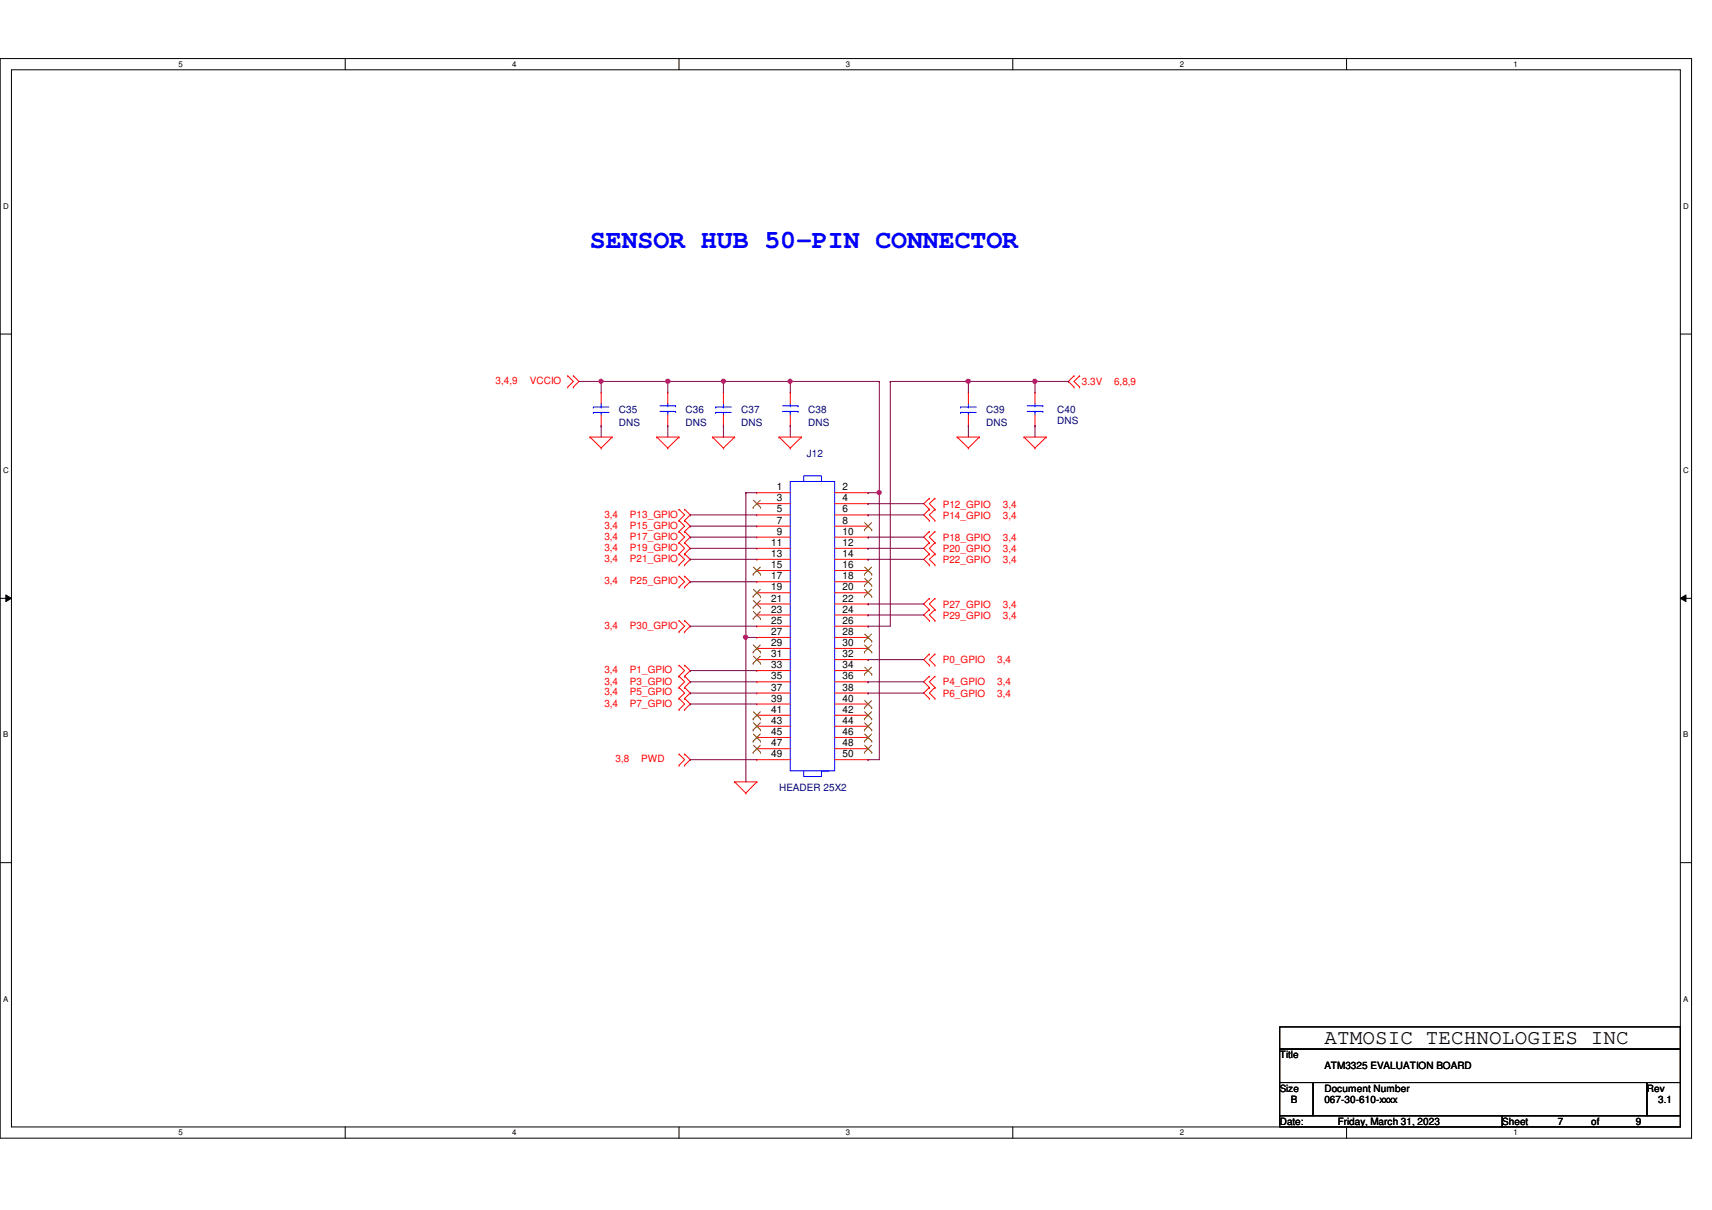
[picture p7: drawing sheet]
<svg xmlns="http://www.w3.org/2000/svg" width="297mm" height="210mm" viewBox="0 0 297 210" stroke-linecap="round" stroke-linejoin="round" font-family="sans-serif">
<path d="M0 10.2h293.5v187.2h-293.5zM2 12.1h289.5v183.4h-289.5z" fill="none" stroke="#000" stroke-width=".17"/>
<g fill="#fff">
<path d="M30.9 10.4h.8v1.5h-.8z"/>
<path d="M30.9 195.7h.8v1.5h-.8z"/>
</g>
<path d="M59.9 10.2v1.9M59.9 195.5v1.9" fill="none" stroke="#000" stroke-width=".17"/>
<g fill="#fff">
<path d="M88.9 10.4h.7v1.5h-.7z"/>
<path d="M88.9 195.7h.7v1.5h-.7z"/>
</g>
<path d="M117.8 10.2v1.9M117.8 195.5v1.9" fill="none" stroke="#000" stroke-width=".17"/>
<g fill="#fff">
<path d="M146.8 10.4h.7v1.5h-.7z"/>
<path d="M146.8 195.7h.7v1.5h-.7z"/>
</g>
<path d="M175.7 10.2v1.9M175.7 195.5v1.9" fill="none" stroke="#000" stroke-width=".17"/>
<g fill="#fff">
<path d="M204.7 10.4h.7v1.5h-.7z"/>
<path d="M204.7 195.7h.7v1.5h-.7z"/>
</g>
<path d="M233.6 10.2v1.9M233.6 195.5v1.9" fill="none" stroke="#000" stroke-width=".17"/>
<g fill="#fff">
<path d="M262.6 10.4h.8v1.5h-.8z"/>
<path d="M262.6 195.7h.8v1.5h-.8z"/>
<path d="M.5 35h1v1.5h-1z"/>
<path d="M292.1 35h.9v1.5h-.9z"/>
<path d="M.5 80.9h1v1.5h-1z"/>
<path d="M292.1 80.9h.9v1.5h-.9z"/>
</g>
<path d="M0 58h2M291.5 58h2" fill="none" stroke="#000" stroke-width=".17"/>
<g fill="#fff">
<path d="M.5 126.7h.9v1.5h-.9z"/>
<path d="M292.1 126.7h.8v1.5h-.8z"/>
</g>
<path d="M0 103.8h2M1 103.2l1 .6-1 .6zM291.5 103.8l1-.6v1.2zM291.5 103.8h2" fill="none" stroke="#000" stroke-width=".17"/>
<path d="M1 103.2l1 .6-1 .6zM291.5 103.8l1-.6v1.2z" fill="#000"/>
<g fill="#fff">
<path d="M.5 172.6h.9v1.5h-.9z"/>
<path d="M292.1 172.6h.8v1.5h-.8z"/>
</g>
<path d="M0 149.6h2M291.5 149.6h2M222 178.1h69.5v3.9h-69.5zM222 182h69.5v5.8h-69.5zM222 187.8h5.8v5.7h-5.8zM222 193.5h38.6v2h-38.6zM227.8 187.8h57.9v5.7h-57.9zM260.6 193.5h30.9v2h-30.9zM285.7 187.8h5.8v5.7h-5.8z" fill="none" stroke="#000" stroke-width=".17"/>
<g fill="none" stroke="#f00" stroke-width=".17">
<path d="M98.5 65.2h.1M98.5 67.1h.1M98.5 65.2l1 1-1 .9M99.5 67.1h.1M99.5 65.2h.1M99.5 65.2l1 1-1 .9M102.4 75.8h.1M102.4 75.8h3.8M102.4 75.8l1.9 1.9M104.3 77.7h.1M104.3 73.9h.1M104.3 68.1h.1"/>
<path d="M104.3 68.1v1.9M104.3 72v1.9M106.2 75.8h.1M106.2 75.8l-1.9 1.9M114 75.8h.1M114 75.8h3.8M114 75.8l1.9 1.9M115.9 77.7h.1M115.9 68.1h.1M115.9 73.9h.1M115.9 68.1v1.9M115.9 72v1.9"/>
<path d="M117.8 75.8h.1M117.8 75.8l-1.9 1.9M123.6 75.8h.1M123.6 75.8h3.9M123.6 75.8l1.9 1.9M125.5 77.7h.1M125.5 73.9h.1M125.5 68.1h.1M125.5 68.1v1.9M125.5 72v1.9M127.5 75.8h.1M127.5 75.8l-2 1.9"/>
<path d="M135.2 75.8h.1M135.2 75.8h3.9M135.2 75.8l1.9 1.9M137.1 77.7h.1M137.1 68.1h.1M137.1 73.9h.1M137.1 68.1v1.9M137.1 72v1.9M139.1 75.8h.1M139.1 75.8l-2 1.9M166.1 75.8h.1M166.1 75.8h3.8"/>
<path d="M166.1 75.8l1.9 1.9M168 77.7h.1M168 73.9h.1M168 68.1h.1M168 68.1v1.9M168 72v1.9M169.9 75.8h.1M169.9 75.8l-1.9 1.9M177.7 75.8h.1M177.7 75.8h3.8M177.7 75.8l1.9 1.9M179.6 77.7h.1"/>
<path d="M179.6 68.1h.1M179.6 73.9h.1M179.6 68.1v1.9M179.6 72v1.9M181.5 75.8h.1M181.5 75.8l-1.9 1.9M186.3 65.2h.1M186.3 67.1h.1M186.3 65.2l-.9 1 .9 .9M187.3 67.1h.1M187.3 65.2h.1M187.3 65.2l-1 1 1 .9"/>
<path d="M117.8 88.3h.1M117.8 90.3h.1M117.8 92.2h.1M117.8 94.1h.1M117.8 96.1h.1M117.8 98h.1M117.8 99.9h.1M117.8 88.3l1 1-1 1M117.8 90.3l1 1-1 .9M117.8 92.2l1 1-1 .9M117.8 94.1l1 1-1 1M117.8 96.1l1 .9-1 1"/>
<path d="M117.8 99.9l1 1-1 1M118.8 90.3h.1M118.8 88.3h.1M118.8 92.2h.1M118.8 94.1h.1M118.8 96.1h.1M118.8 98h.1M118.8 99.9h.1M118.8 88.3l1 1-1 1M118.8 90.3l1 1-1 .9M118.8 92.2l1 1-1 .9M118.8 94.1l1 1-1 1"/>
<path d="M118.8 96.1l1 .9-1 1M118.8 99.9l1 1-1 1M131.3 85.5h.1M131.3 87.4h.1M131.3 89.3h.1M131.3 91.3h.1M131.3 93.2h.1M131.3 95.1h.1M131.3 97h.1M131.3 99h.1M131.3 85.5h5.8M131.3 87.4h5.8"/>
<path d="M131.3 89.3h5.8M131.3 91.3h5.8M131.3 93.2h5.8M131.3 95.1h5.8M131.3 97h5.8M131.3 99h5.8M144.8 85.5h5.8M144.8 87.4h5.8M144.8 89.3h5.8M144.8 91.3h5.8M144.8 93.2h5.8M144.8 95.1h5.8"/>
<path d="M144.8 97h5.8M144.8 99h5.8M150.6 85.5h.1M150.6 87.4h.1M150.6 89.3h.1M150.6 91.3h.1M150.6 93.2h.1M150.6 95.1h.1M150.6 97h.1M150.6 99h.1M161.2 86.4h.1M161.2 88.3h.1"/>
<path d="M161.2 90.3h.1M161.2 92.2h.1M161.2 94.1h.1M161.2 96.1h.1M161.2 98h.1M161.2 86.4l-.9 1 .9 .9M161.2 88.3l-.9 1 .9 1M161.2 92.2l-.9 1 .9 .9M161.2 94.1l-.9 1 .9 1M161.2 96.1l-.9 .9 .9 1M162.2 88.3h.1M162.2 86.4h.1"/>
<path d="M162.2 90.3h.1M162.2 94.1h.1M162.2 92.2h.1M162.2 96.1h.1M162.2 98h.1M162.2 88.3l-1 1 1 1M162.2 86.4l-1 1 1 .9M162.2 92.2l-1 1 1 .9M162.2 94.1l-1 1 1 1M162.2 96.1l-1 .9 1 1M117.8 117.3h.1M117.8 119.3h.1"/>
<path d="M117.8 101.9h.1M117.8 107.7h.1M117.8 109.6h.1M117.8 115.4h.1M117.8 117.3l1 1-1 1M117.8 107.7l1 .9-1 1M117.8 115.4l1 .9-1 1M117.8 119.3l1 .9-1 1M118.8 119.3h.1M118.8 117.3h.1M118.8 101.9h.1M118.8 109.6h.1"/>
<path d="M118.8 107.7h.1M118.8 115.4h.1M118.8 117.3l1 1-1 1M118.8 107.7l1 .9-1 1M118.8 115.4l1 .9-1 1M118.8 119.3l1 .9-1 1M131.3 100.9h.1M131.3 102.8h.1M131.3 104.8h.1M131.3 106.7h.1M131.3 108.6h.1M131.3 110.6h.1"/>
<path d="M131.3 112.5h.1M131.3 114.4h.1M131.3 116.3h.1M131.3 118.3h.1M131.3 100.9h5.8M131.3 102.8h5.8M131.3 104.8h5.8M131.3 106.7h5.8M131.3 108.6h5.8M131.3 110.6h5.8M131.3 112.5h5.8M131.3 114.4h5.8"/>
<path d="M131.3 116.3h5.8M131.3 118.3h5.8M144.8 100.9h5.8M144.8 102.8h5.8M144.8 104.8h5.8M144.8 106.7h5.8M144.8 108.6h5.8M144.8 110.6h5.8M144.8 112.5h5.8M144.8 114.4h5.8M144.8 116.3h5.8M144.8 118.3h5.8"/>
<path d="M150.6 100.9h.1M150.6 102.8h.1M150.6 104.8h.1M150.6 106.7h.1M150.6 108.6h.1M150.6 110.6h.1M150.6 112.5h.1M150.6 114.4h.1M150.6 116.3h.1M150.6 118.3h.1M161.2 103.8h.1M161.2 105.7h.1"/>
<path d="M161.2 107.7h.1M161.2 113.5h.1M161.2 115.4h.1M161.2 117.3h.1M161.2 119.3h.1M161.2 103.8l-.9 1 .9 .9M161.2 105.7l-.9 1 .9 1M161.2 113.5l-.9 .9 .9 1M161.2 117.3l-.9 1 .9 1M161.2 119.3l-.9 .9 .9 1M162.2 105.7h.1M162.2 103.8h.1"/>
<path d="M162.2 107.7h.1M162.2 115.4h.1M162.2 113.5h.1M162.2 119.3h.1M162.2 117.3h.1M162.2 103.8l-1 1 1 .9M162.2 105.7l-1 1 1 1M162.2 113.5l-1 .9 1 1M162.2 117.3l-1 1 1 1M162.2 119.3l-1 .9 1 1M117.8 130.8h.1M117.8 132.8h.1"/>
<path d="M117.8 121.2h.1M117.8 123.1h.1M117.8 130.8l1 1-1 1M117.8 121.2l1 .9-1 1M118.8 132.8h.1M118.8 130.8h.1M118.8 121.2h.1M118.8 123.1h.1M118.8 130.8l1 1-1 1M118.8 121.2l1 .9-1 1M127.5 135.6h.1M127.5 135.6h3.8"/>
<path d="M127.5 135.6l1.9 2M129.4 137.6h.1M131.3 135.6h.1M131.3 120.2h.1M131.3 122.1h.1M131.3 124.1h.1M131.3 126h.1M131.3 127.9h.1M131.3 129.9h.1M131.3 131.8h.1M131.3 135.6l-1.9 2M131.3 120.2h5.8"/>
<path d="M131.3 122.1h5.8M131.3 124.1h5.8M131.3 126h5.8M131.3 127.9h5.8M131.3 129.9h5.8M131.3 131.8h5.8M144.8 120.2h5.8M144.8 122.1h5.8M144.8 124.1h5.8M144.8 126h5.8M144.8 127.9h5.8M144.8 129.9h5.8"/>
<path d="M144.8 131.8h5.8M150.6 120.2h.1M150.6 122.1h.1M150.6 124.1h.1M150.6 126h.1M150.6 127.9h.1M150.6 129.9h.1M150.6 131.8h.1M161.2 121.2h.1M162.2 121.2h.1"/>
</g>
<g fill="none" stroke="#00f" stroke-width=".17">
<path d="M103 70.6h.1M103 71.5h.1M103 70.6h2.7M103 71.5h2.7M104.3 71.5h.1M104.3 70.6h.1M104.3 70v.6M104.3 71.5v.5M114.5 71.4h2.7M114.5 70.4h2.7M115.9 70.4h.1M115.9 71.4h.1"/>
<path d="M115.9 70v.4M115.9 71.4v.6M117.2 71.4h.1M117.2 70.4h.1M124.2 70.6h.1M124.2 71.5h.1M124.2 70.6h2.7M124.2 71.5h2.7M125.5 71.5h.1M125.5 70.6h.1M125.5 70v.6M125.5 71.5v.5"/>
<path d="M135.8 71.4h2.7M135.8 70.4h2.7M137.1 70.4h.1M137.1 71.4h.1M137.1 70v.4M137.1 71.4v.6M138.5 71.4h.1M138.5 70.4h.1M166.7 70.6h.1M166.7 71.5h.1M166.7 70.6h2.7M166.7 71.5h2.7"/>
<path d="M168 71.5h.1M168 70.6h.1M168 70v.6M168 71.5v.5M178.2 71.4h2.7M178.2 70.4h2.7M179.6 70.4h.1M179.6 71.4h.1M179.6 70v.4M179.6 71.4v.6M180.9 71.4h.1M180.9 70.4h.1"/>
<path d="M137.1 83.5h7.7v50.2h-7.7zM139.4 83.5v-1h3.1v1M139.4 133.7v1h3.1v-1h1.4"/>
</g>
<g fill="none" stroke="#7f4000" stroke-width=".17">
<path d="M130.7 88h.1M130.7 99.6h.1M130.7 86.8l1.2 1.2M130.7 98.4l1.2 1.2M131.9 86.8l-1.2 1.2M131.9 98.4l-1.2 1.2M131.9 88h.1M131.9 99.6h.1M150 91.9h.1M150 99.6h.1M150 90.7l1.3 1.2M150 98.4l1.3 1.2"/>
<path d="M151.2 90.7l-1.2 1.2M151.2 98.4l-1.2 1.2M151.3 91.9h.1M151.3 99.6h.1M130.7 103.5h.1M130.7 105.4h.1M130.7 107.3h.1M130.7 113.1h.1M130.7 115.1h.1M130.7 102.2l1.2 1.3M130.7 104.2l1.2 1.2M130.7 106.1l1.2 1.2"/>
<path d="M130.7 111.9l1.2 1.2M130.7 113.8l1.2 1.3M131.9 102.2l-1.2 1.3M131.9 104.2l-1.2 1.2M131.9 106.1l-1.2 1.2M131.9 111.9l-1.2 1.2M131.9 113.8l-1.2 1.3M131.9 103.5h.1M131.9 105.4h.1M131.9 107.3h.1M131.9 113.1h.1M131.9 115.1h.1"/>
<path d="M150 101.6h.1M150 103.5h.1M150 111.2h.1M150 113.1h.1M150 117h.1M150 100.3l1.3 1.3M150 102.2l1.3 1.3M150 110l1.3 1.2M150 111.9l1.3 1.2M150 115.7l1.3 1.3M151.2 100.3l-1.2 1.3M151.2 102.2l-1.2 1.3"/>
<path d="M151.2 110l-1.2 1.2M151.2 111.9l-1.2 1.2M151.2 115.7l-1.2 1.3M151.3 101.6h.1M151.3 103.5h.1M151.3 111.2h.1M151.3 113.1h.1M151.3 117h.1M130.7 124.7h.1M130.7 126.6h.1M130.7 128.6h.1M130.7 130.5h.1"/>
<path d="M130.7 123.5l1.2 1.2M130.7 125.4l1.2 1.2M130.7 127.3l1.2 1.3M130.7 129.3l1.2 1.2M131.9 129.3l-1.2 1.2M131.9 123.5l-1.2 1.2M131.9 125.4l-1.2 1.2M131.9 127.3l-1.2 1.3M131.9 124.7h.1M131.9 126.6h.1M131.9 128.6h.1M131.9 130.5h.1"/>
<path d="M150 122.8h.1M150 124.7h.1M150 126.6h.1M150 128.6h.1M150 130.5h.1M150 121.5l1.3 1.3M150 123.5l1.3 1.2M150 125.4l1.3 1.2M150 127.3l1.3 1.3M150 129.3l1.3 1.2M151.2 121.5l-1.2 1.3M151.2 123.5l-1.2 1.2"/>
<path d="M151.2 125.4l-1.2 1.2M151.2 127.3l-1.2 1.3M151.2 129.3l-1.2 1.2M151.3 122.8h.1M151.3 124.7h.1M151.3 126.6h.1M151.3 128.6h.1M151.3 130.5h.1"/>
</g>
<path d="M100.5 66.2h3.8M104.3 66.2h.1M115.9 66.2h.1M115.9 66.2h21.2M115.9 66.2v1.9M125.5 66.2h.1M125.5 66.2v1.9" fill="none" stroke="#7f0040" stroke-width=".17"/>
<circle cx="125.5" cy="66.1" r=".37" fill="#f0f"/>
<circle cx="125.5" cy="66.1" r=".37" fill="none" stroke="#f0f" stroke-width=".17"/>
<path d="M137.1 66.2h.1M137.1 66.2v1.9M137.1 66.2h15.5" fill="none" stroke="#7f0040" stroke-width=".17"/>
<circle cx="137.1" cy="66.1" r=".37" fill="#f0f"/>
<circle cx="137.1" cy="66.1" r=".37" fill="none" stroke="#f0f" stroke-width=".17"/>
<path d="M152.6 66.2h.1M152.6 66.2v19.3M154.5 66.2h.1M154.5 66.2h25.1M154.5 66.2v42.4M168 66.2h.1M168 66.2v1.9M179.6 66.2h.1" fill="none" stroke="#7f0040" stroke-width=".17"/>
<circle cx="168" cy="66.1" r=".37" fill="#f0f"/>
<circle cx="168" cy="66.1" r=".37" fill="none" stroke="#f0f" stroke-width=".17"/>
<g fill="none" stroke="#7f0040" stroke-width=".17">
<path d="M104.3 73.9h.1M104.3 73.9v1.9M115.9 73.9h.1M115.9 73.9v1.9M125.5 73.9h.1M125.5 73.9v1.9M137.1 73.9h.1M137.1 73.9v1.9M168 73.9h.1M168 73.9v1.9M179.6 66.2h.1M179.6 73.9h.1"/>
<path d="M179.6 66.2v1.9M179.6 73.9v1.9M129.4 85.5h.1M129.4 85.5v25.1"/>
</g>
<circle cx="129.4" cy="110.5" r=".38" fill="#f0f"/>
<circle cx="129.4" cy="110.5" r=".38" fill="none" stroke="#f0f" stroke-width=".17"/>
<path d="M129.4 85.5h.1M129.4 85.5h1.9M150.6 85.5h.1M150.6 85.5h2M152.6 85.5h.1M152.6 85.5v46.3" fill="none" stroke="#7f0040" stroke-width=".17"/>
<circle cx="152.5" cy="85.4" r=".37" fill="#f0f"/>
<circle cx="152.5" cy="85.4" r=".37" fill="none" stroke="#f0f" stroke-width=".17"/>
<g fill="none" stroke="#7f0040" stroke-width=".17">
<path d="M179.6 66.2h5.8M185.4 66.2h.1M119.8 89.3h.1M119.8 91.3h.1M119.8 93.2h.1M119.8 95.1h.1M119.8 97h.1M119.8 89.3h11.5M119.8 91.3h11.5M119.8 93.2h11.5M119.8 95.1h11.5M119.8 97h11.5"/>
<path d="M150.6 87.4h.1M150.6 89.3h.1M150.6 93.2h.1M150.6 95.1h.1M150.6 97h.1M150.6 87.4h9.7M150.6 89.3h9.7M150.6 93.2h9.7M150.6 95.1h9.7M150.6 97h9.7M119.8 100.9h.1M119.8 108.6h.1"/>
<path d="M119.8 116.3h.1M119.8 118.3h.1M119.8 100.9h11.5M119.8 108.6h11.5M119.8 116.3h11.5M119.8 118.3h11.5M129.4 110.6h.1M129.4 110.6h1.9M129.4 110.6v25M150.6 104.8h.1M150.6 106.7h.1M150.6 108.6h.1"/>
<path d="M150.6 114.4h.1M150.6 118.3h.1M150.6 104.8h9.7M150.6 106.7h9.7M150.6 108.6h3.9M150.6 114.4h9.7M150.6 118.3h9.7M119.8 120.2h.1M119.8 122.1h.1M119.8 131.8h.1M119.8 120.2h11.5M119.8 122.1h11.5"/>
<path d="M119.8 131.8h11.5M150.6 120.2h.1M150.6 131.8h.1M150.6 120.2h9.7M150.6 131.8h2"/>
</g>
<circle cx="179.5" cy="66.1" r=".37" fill="#f0f"/>
<circle cx="179.5" cy="66.1" r=".37" fill="none" stroke="#f0f" stroke-width=".17"/>
<path d="M104.3 66.2h.1M104.3 66.2v1.9M104.3 66.2h11.6M115.9 66.2h.1" fill="none" stroke="#7f0040" stroke-width=".17"/>
<circle cx="104.3" cy="66.1" r=".37" fill="#f0f"/>
<circle cx="104.3" cy="66.1" r=".37" fill="none" stroke="#f0f" stroke-width=".17"/>
<circle cx="115.9" cy="66.1" r=".37" fill="#f0f"/>
<circle cx="115.9" cy="66.1" r=".37" fill="none" stroke="#f0f" stroke-width=".17"/>
<circle cx="125.5" cy="66.1" r=".37" fill="#f0f"/>
<circle cx="125.5" cy="66.1" r=".37" fill="none" stroke="#f0f" stroke-width=".17"/>
<circle cx="137.1" cy="66.1" r=".37" fill="#f0f"/>
<circle cx="137.1" cy="66.1" r=".37" fill="none" stroke="#f0f" stroke-width=".17"/>
<circle cx="168" cy="66.1" r=".37" fill="#f0f"/>
<circle cx="168" cy="66.1" r=".37" fill="none" stroke="#f0f" stroke-width=".17"/>
<circle cx="129.4" cy="110.5" r=".38" fill="#f0f"/>
<circle cx="129.4" cy="110.5" r=".38" fill="none" stroke="#f0f" stroke-width=".17"/>
<circle cx="152.5" cy="85.4" r=".37" fill="#f0f"/>
<circle cx="152.5" cy="85.4" r=".37" fill="none" stroke="#f0f" stroke-width=".17"/>
<circle cx="179.5" cy="66.1" r=".37" fill="#f0f"/>
<circle cx="179.5" cy="66.1" r=".37" fill="none" stroke="#f0f" stroke-width=".17"/>
<circle cx="104.3" cy="66.1" r=".37" fill="#f0f"/>
<circle cx="104.3" cy="66.1" r=".37" fill="none" stroke="#f0f" stroke-width=".17"/>
<circle cx="115.9" cy="66.1" r=".37" fill="#f0f"/>
<circle cx="115.9" cy="66.1" r=".37" fill="none" stroke="#f0f" stroke-width=".17"/>
<text font-size="4.6" fill="#00f" x="102.4" y="43">SENSOR HUB 50-PIN CONNECTOR</text>
<text font-size="3.6" x="229.8" y="181.1">ATMOSIC TECHNOLOGIES INC</text>
<g font-size="1.7" fill="#f00">
<text x="86" y="66.6">3,4,9</text>
<text x="91.9" y="66.6">VCCIO</text>
<text x="187.7" y="66.8">3.3V</text>
<text x="193.3" y="66.8">6,8,9</text>
<text x="104.9" y="89.8">3,4</text>
<text x="109.3" y="89.8">P13_GPIO</text>
<text x="163.6" y="88.1">P12_GPIO</text>
<text x="163.6" y="90">P14_GPIO</text>
<text x="174" y="88.1">3,4</text>
<text x="174" y="90">3,4</text>
<text x="104.9" y="91.7">3,4</text>
<text x="104.9" y="93.6">3,4</text>
<text x="104.9" y="95.5">3,4</text>
<text x="109.3" y="91.7">P15_GPIO</text>
<text x="109.3" y="93.6">P17_GPIO</text>
<text x="109.3" y="95.5">P19_GPIO</text>
<text x="163.6" y="93.8">P18_GPIO</text>
<text x="163.6" y="95.8">P20_GPIO</text>
<text x="174" y="93.8">3,4</text>
<text x="174" y="95.8">3,4</text>
<text x="104.9" y="97.5">3,4</text>
<text x="104.9" y="101.3">3,4</text>
<text x="109.3" y="97.5">P21_GPIO</text>
<text x="109.3" y="101.3">P25_GPIO</text>
<text x="163.6" y="97.7">P22_GPIO</text>
<text x="174" y="97.7">3,4</text>
<text x="163.6" y="105.4">P27_GPIO</text>
<text x="163.6" y="107.4">P29_GPIO</text>
<text x="174" y="105.4">3,4</text>
<text x="174" y="107.4">3,4</text>
<text x="104.9" y="109.1">3,4</text>
<text x="109.3" y="109.1">P30_GPIO</text>
<text x="104.9" y="118.7">3,4</text>
<text x="104.9" y="116.8">3,4</text>
<text x="109.3" y="118.7">P3_GPIO</text>
<text x="109.3" y="116.8">P1_GPIO</text>
<text x="163.6" y="115.1">P0_GPIO</text>
<text x="163.6" y="118.9">P4_GPIO</text>
<text x="173" y="115.1">3,4</text>
<text x="173" y="118.9">3,4</text>
<text x="104.9" y="120.6">3,4</text>
<text x="104.9" y="122.6">3,4</text>
<text x="109.3" y="120.6">P5_GPIO</text>
<text x="109.3" y="122.6">P7_GPIO</text>
<text x="163.6" y="120.9">P6_GPIO</text>
<text x="173" y="120.9">3,4</text>
<text x="106.8" y="132.2">3,8</text>
<text x="111.2" y="132.2">PWD</text>
</g>
<g font-size="1.7" fill="#00007f">
<text x="107.4" y="71.6">C35</text>
<text x="119" y="71.6">C36</text>
<text x="128.6" y="71.6">C37</text>
<text x="140.2" y="71.6">C38</text>
<text x="171.1" y="71.6">C39</text>
<text x="183.4" y="71.6">C40</text>
<text x="107.4" y="74">DNS</text>
<text x="119" y="74">DNS</text>
<text x="128.6" y="74">DNS</text>
<text x="140.2" y="74">DNS</text>
<text x="171.1" y="74">DNS</text>
<text x="183.4" y="73.6">DNS</text>
<text x="140" y="79.3">J12</text>
<text x="135.2" y="137.2">HEADER 25X2</text>
</g>
<g font-size="1.7">
<text x="134.8" y="85">1</text>
<text x="134.8" y="87">3</text>
<text x="134.8" y="88.9">5</text>
<text x="146.2" y="85">2</text>
<text x="146.2" y="87">4</text>
<text x="146.2" y="88.9">6</text>
<text x="133.8" y="94.7">11</text>
<text x="134.8" y="90.8">7</text>
<text x="134.8" y="92.8">9</text>
<text x="146.2" y="90.8">8</text>
<text x="146.2" y="92.8">10</text>
<text x="146.2" y="94.7">12</text>
<text x="133.8" y="96.6">13</text>
<text x="133.8" y="98.6">15</text>
<text x="133.8" y="100.5">17</text>
<text x="146.2" y="96.6">14</text>
<text x="146.2" y="98.6">16</text>
<text x="146.2" y="100.5">18</text>
<text x="133.8" y="102.4">19</text>
<text x="133.8" y="104.4">21</text>
<text x="133.8" y="106.3">23</text>
<text x="146.2" y="102.4">20</text>
<text x="146.2" y="104.4">22</text>
<text x="146.2" y="106.3">24</text>
<text x="133.8" y="108.2">25</text>
<text x="133.8" y="110.2">27</text>
<text x="133.8" y="112.1">29</text>
<text x="146.2" y="108.2">26</text>
<text x="146.2" y="110.2">28</text>
<text x="146.2" y="112.1">30</text>
<text x="133.8" y="114">31</text>
<text x="133.8" y="115.9">33</text>
<text x="133.8" y="117.9">35</text>
<text x="133.8" y="119.8">37</text>
<text x="146.2" y="114">32</text>
<text x="146.2" y="115.9">34</text>
<text x="146.2" y="117.9">36</text>
<text x="146.2" y="119.8">38</text>
<text x="133.8" y="121.7">39</text>
<text x="133.8" y="123.7">41</text>
<text x="133.8" y="125.6">43</text>
<text x="146.2" y="121.7">40</text>
<text x="146.2" y="123.7">42</text>
<text x="146.2" y="125.6">44</text>
<text x="133.8" y="127.5">45</text>
<text x="133.8" y="129.5">47</text>
<text x="133.8" y="131.4">49</text>
<text x="146.2" y="127.5">46</text>
<text x="146.2" y="129.5">48</text>
<text x="146.2" y="131.4">50</text>
<text x="222" y="183.6">Title</text>
<text x="229.8" y="185.5">ATM3325 EVALUATION BOARD</text>
<text x="222" y="189.4">Size</text>
<text x="224" y="191.3">B</text>
<text x="229.8" y="189.4">Document Number</text>
<text x="229.8" y="191.3">067-30-610-xxxx</text>
<text x="285.7" y="189.4">Rev</text>
<text x="287.7" y="191.3">3.1</text>
<text x="222" y="195.2">Date:</text>
<text x="232.1" y="195.2">Friday, March 31, 2023</text>
<text x="260.6" y="195.2">Sheet</text>
<text x="270.3" y="195.2">7</text>
<text x="276.1" y="195.2">of</text>
<text x="283.8" y="195.2">9</text>
</g>
<g font-size="1.4">
<text x="30.9" y="11.6">5</text>
<text x="88.9" y="11.6">4</text>
<text x="146.8" y="11.6">3</text>
<text x="204.7" y="11.6">2</text>
<text x="262.6" y="11.6">1</text>
<text x=".5" y="36.2">D</text>
<text x="292.1" y="36.2">D</text>
<text x=".5" y="82.1">C</text>
<text x="292.1" y="82.1">C</text>
<text x=".5" y="127.9">B</text>
<text x="292.1" y="127.9">B</text>
<text x=".5" y="173.8">A</text>
<text x="292.1" y="173.8">A</text>
<text x="30.9" y="196.9">5</text>
<text x="88.9" y="196.9">4</text>
<text x="146.8" y="196.9">3</text>
<text x="204.7" y="196.9">2</text>
<text x="262.6" y="196.9">1</text>
</g>
</svg>
